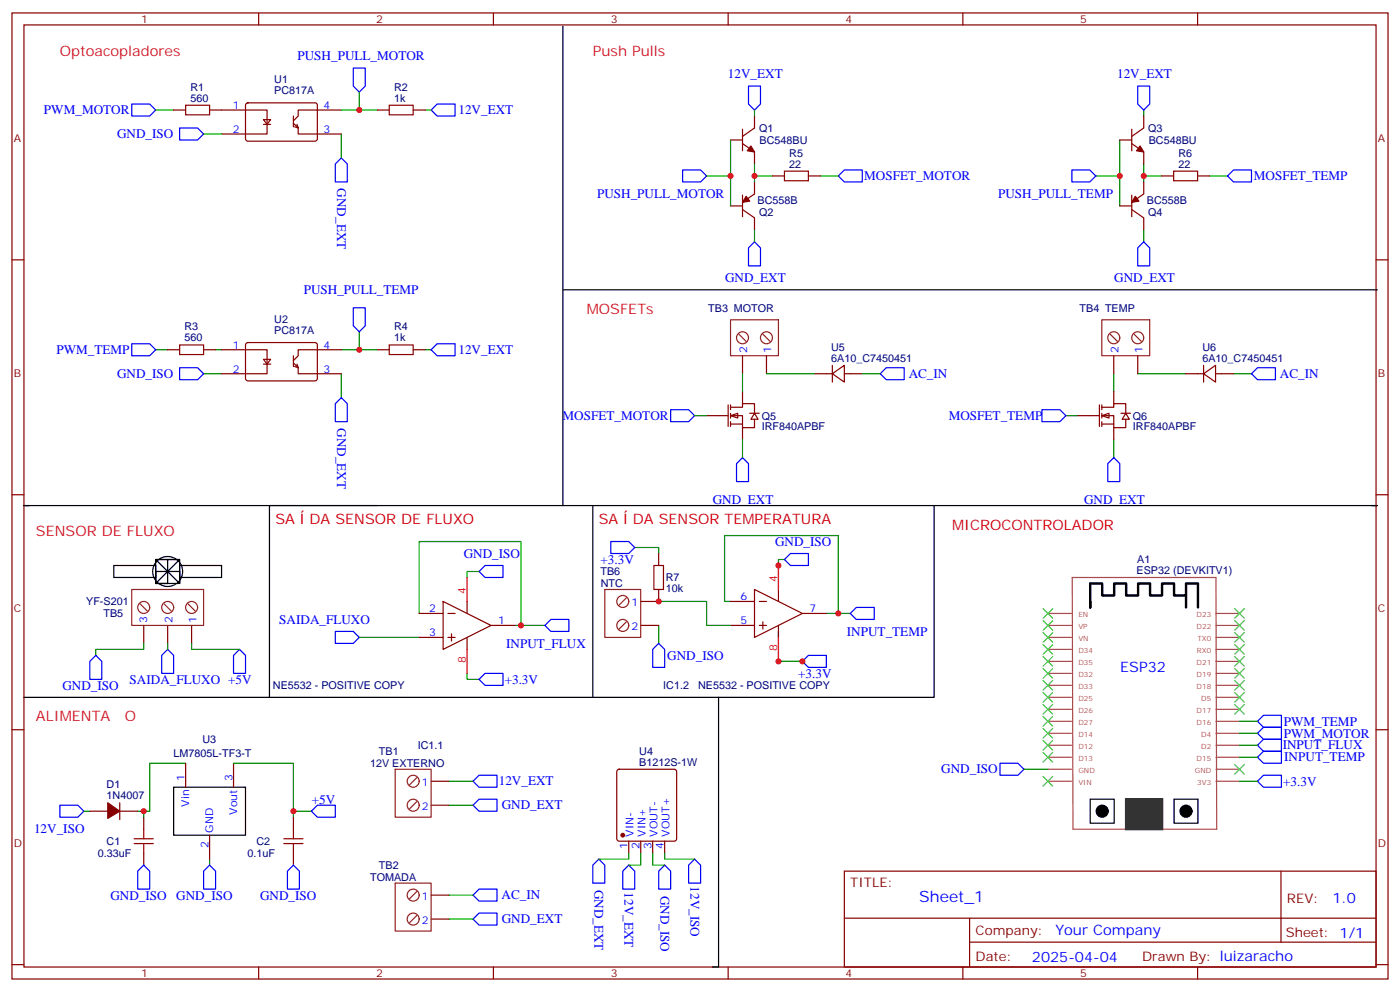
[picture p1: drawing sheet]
<svg xmlns="http://www.w3.org/2000/svg" width="412mm" height="292mm" viewBox="0 0 412 292" stroke-linecap="round" stroke-linejoin="round" font-family="sans-serif">
<g fill="none" stroke="#870000" stroke-width=".35">
<path d="M3.5 3.8h405.4v284.3h-405.4zM7.1 7.3h398.2v277.3h-398.2zM76.2 3.8v3.5M145.3 3.8v3.5M214.5 3.8v3.5M283.6 3.8v3.5M352.8 3.8v3.5M3.5 76.5h3.6M405.3 76.5h3.6M3.5 145.6h3.6M405.3 145.6h3.6M3.5 214.8h3.6"/>
<path d="M405.3 214.8h3.6M248.7 256.4h156.6v28.2h-156.6zM377.3 256.4v20.9M248.7 270.2h156.5M285.6 277.3h119.6M285.6 270.2v14.2M3.5 283.9h3.6M76.2 284.6v3.5M145.3 284.6v3.5M214.5 284.6v3.5M283.6 284.6v3.5M352.8 284.6v3.5"/>
<path d="M405.3 283.9h3.6"/>
</g>
<g fill="#fff" stroke="#870000" stroke-width=".35">
<path d="M215.2 122.3l2.1-.7v1.4z"/>
<path d="M222.2 121.6l1.1 1.8h-2.1z"/>
</g>
<g fill="none" stroke="#870000" stroke-width=".35">
<path d="M65.3 32.4h13.4v7h-13.4M72.6 30.5l.4-.2h20.1l.4 .7-.1 10.1-.6 .5-20-.1-.5-.6v-9.9zM77.6 35.2h2.1l-1 1.4zM77.6 36.6h2.1M86.4 36.3l1.4 1.4-.3-1.1M86.4 34.1v3.2M86.8 37.3l1 .4v1.7h12.7M100.5 32.4h-12.7v1.7l-1.4 1.5M218.7 38v6.4M222.2 34.1v3.6l-3.5 2.4M333.4 38v6.4M336.9 34.1v3.6l-3.5 2.4"/>
<path d="M215.2 41.2h3.5M218.7 57.4v6.4M218.7 42.3l3.5 2.4v3.6M222.2 53.6v3.5l-3.5 2.4M329.8 41.2h3.6M333.4 57.4v6.4M333.4 42.3l3.5 2.4v3.6M336.9 53.6v3.5l-3.5 2.4M215.2 60.6h3.5M218.7 61.7l3.5 2.4v3.6M329.8 60.6h3.6M333.4 61.7l3.5 2.4v3.6"/>
<path d="M65.3 102.9h13.4v7.1h-13.4M72.6 101l.4-.2 20.1 .1 .4 .6-.1 10.2-.6 .4-20-.1-.5-.6v-9.9zM77.6 105.8h2.1l-1 1.4zM77.6 107.2h2.1M86.4 106.8l1.4 1.4-.3-1M86.4 104.7v3.2M86.8 107.9l1 .3v1.8h12.7M100.5 102.9h-12.7v1.8l-1.4 1.4M214.5 119.2v6.3M215.2 119.9h3.5v-1.1h3.5v2.8M215.2 119.2v1.4M218.7 104.7v5.3"/>
<path d="M218.7 115.3v3.5M225.8 104.7v5.3M239.9 110h5.3M245.2 110l3.5-2.5v5zM245.2 107.5v5M248.7 110h5.3M328.1 104.7v5.3M335.1 104.7v5.3M349.2 110h5.3M354.5 110l3.6-2.5v5zM354.5 107.5v5M358.1 110h5.3"/>
<path d="M208.1 122.3h6.4M215.2 122.3h3.5v3.6h3.5v-2.5M215.2 124.8h3.5M215.2 121.6v1.4M215.2 124.1v1.4M218.7 125.9v3.5M220.8 121.6h2.9M127 229.9h5.3M127 237h5.3M181.9 226.6l.5-.2h16.2l.5 .2 .2 .5v19.8l-.2 .5-.5 .2h-16.2l-.5-.3-.2-.4v-19.8zM185.2 247.6v3.5M188.7 247.6v3.5"/>
<path d="M192.3 247.6v3.5M195.8 247.6v3.5M127 263.5h5.3M127 270.5h5.3"/>
</g>
<g fill="#870000" stroke="#870000" stroke-width=".35">
<path d="M221.2 43l1 1.7-2.1-.3z"/>
<path d="M219.8 57.8l1 1.4-2.1 .3z"/>
<path d="M334.4 57.8l1.1 1.4-2.1 .3z"/>
<path d="M335.8 43l1.1 1.7-2.1-.3z"/>
<circle cx="183.4" cy="245.8" r=".53"/>
</g>
<g fill="none" stroke="#8c2424" stroke-width=".35">
<path d="M215.2 94.1h14.1v10.6h-14.1zM217.7 98.4l2.1 2.1M224.7 98.4l2.1 2.1M324.6 94.1h14.1v10.6h-14.1zM327 98.4l2.1 2.1M334.1 98.4l2.1 2.1M116.4 226.4h10.6v14.1h-10.6zM122.8 228.9l-2.2 2.1M122.8 235.9l-2.2 2.2M116.4 259.9h10.6v14.1h-10.6zM122.8 262.4l-2.2 2.1M122.8 269.5l-2.2 2.1"/>
<circle cx="218.7" cy="99.4" r="1.76"/>
<circle cx="225.8" cy="99.4" r="1.76"/>
<circle cx="328.1" cy="99.4" r="1.76"/>
<circle cx="335.1" cy="99.4" r="1.76"/>
<circle cx="121.7" cy="237" r="1.76"/>
<circle cx="121.7" cy="229.9" r="1.76"/>
<circle cx="121.7" cy="263.5" r="1.76"/>
<circle cx="121.7" cy="270.5" r="1.76"/>
</g>
<g fill="none" stroke="#00f" stroke-width=".35">
<path d="M38.8 30.6h5.3l1.8 1.8-1.8 1.7h-5.3zM52.9 37.7h5.3l1.8 1.7-1.8 1.8h-5.3zM104.1 20h3.5v5.3l-1.8 1.8-1.7-1.8zM128.8 30.6h5.3v3.5h-5.3l-1.8-1.7zM220.5 25.3h3.5v5.3l-1.8 1.8-1.7-1.8zM335.1 25.3h3.6v5.3l-1.8 1.8-1.8-1.8zM98.8 48.3l1.7-1.8 1.8 1.8v5.3h-3.5zM201.1 50h5.3l1.7 1.8-1.7 1.8h-5.3zM246.9 51.8l1.8-1.8h5.3v3.6h-5.3zM315.7 50h5.3l1.8 1.8-1.8 1.8h-5.3zM361.6 51.8l1.8-1.8h5.3v3.6h-5.3zM220.5 73l1.7-1.8 1.8 1.8v5.2h-3.5z"/>
<path d="M335.1 73l1.8-1.8 1.8 1.8v5.2h-3.6zM104.1 90.6h3.5v5.3l-1.8 1.7-1.7-1.7zM38.8 101.2h5.3l1.8 1.7-1.8 1.8h-5.3zM52.9 108.2h5.3l1.8 1.8-1.8 1.8h-5.3zM98.8 118.8l1.7-1.7 1.8 1.7v5.3h-3.5zM128.8 101.2h5.3v3.5h-5.3l-1.8-1.8zM259.3 110l1.8-1.8h5.2v3.6h-5.2zM370.4 108.2h5.3v3.6h-5.3l-1.7-1.8zM197.6 120.6h5.2l1.8 1.7-1.8 1.8h-5.2zM217 136.5l1.7-1.8 1.8 1.8v5.2h-3.5zM306.9 120.6h5.3l1.8 1.7-1.8 1.8h-5.3zM326.3 136.5l1.8-1.8 1.7 1.8v5.2h-3.5z"/>
<path d="M141.1 228.2h5.3v3.5h-5.3l-1.8-1.8zM141.1 235.2h5.3v3.6h-5.3l-1.8-1.8zM174.6 254.6l1.8-1.7 1.8 1.7v5.3h-3.6zM183.4 256.4l1.8-1.8 1.8 1.8v5.3h-3.6zM194 256.4l1.8-1.8 1.8 1.8v5.3h-3.6zM202.8 254.6l1.8-1.7 1.8 1.7v5.3h-3.6zM139.3 270.5l1.8-1.8h5.3v3.6h-5.3zM139.3 263.5l1.8-1.8h5.3v3.5h-5.3z"/>
</g>
<g fill="none" stroke="#008700" stroke-width=".35">
<path d="M45.9 32.4h5.3M60 39.4h5.3M100.5 39.4v7.1M105.8 27.1v5.3h-5.3M105.8 32.4h5.3M125.2 32.4h1.8M222.2 32.4v1.7M336.9 32.4v1.7M208.1 51.8h7.1M215.2 41.2v19.4M222.2 48.3v5.3M222.2 51.8h5.3"/>
<path d="M241.7 51.8h5.2M322.8 51.8h7M329.8 41.2v19.4M336.9 51.8h5.3M336.9 48.3v5.3M356.3 51.8h5.3M222.2 67.7v3.5M336.9 67.7v3.5M105.8 97.6v5.3h-5.3M45.9 102.9h3.5M60 110h5.3M63.5 102.9h1.8"/>
<path d="M100.5 110v7.1M105.8 102.9h5.3M125.2 102.9h1.8M218.7 110v5.3M225.8 110h14.1M254 110h5.3M328.1 110v5.3M335.1 110h14.1M363.4 110h5.3M204.6 122.3h3.5M218.7 129.4v5.3M314 122.3h3.5"/>
<path d="M328.1 129.4v5.3M132.3 229.9h7M132.3 237h7M185.2 251.1v1.8h-8.8M188.7 251.1v3.5h-3.5M192.3 251.1v3.5h3.5M195.8 251.1v1.8h8.8M132.3 270.5h7M132.3 263.5h7"/>
</g>
<path d="M165.8 7.7v141.1h-158.7h1.7M165.8 85.3h239.9" fill="none" stroke="#000" stroke-width=".35"/>
<g fill="#fff" stroke="#870000" stroke-width=".35">
<path d="M324.6 122.3l2.1-.7v1.4z"/>
<path d="M331.6 121.6l1.1 1.8h-2.1z"/>
</g>
<g fill="none" stroke="#870000" stroke-width=".35">
<path d="M51.2 32.4h3.5M61.7 32.4h3.6M111.1 32.4h3.6M121.7 32.4h3.5M227.5 51.8h3.6M238.1 51.8h3.6M342.2 51.8h3.5M352.8 51.8h3.5M49.4 102.9h3.5M60 102.9h3.5M111.1 102.9h3.6M121.7 102.9h3.5"/>
<path d="M323.8 119.2v6.3M324.6 119.9h3.5v-1.1h3.5v2.8M324.6 119.2v1.4M328.1 115.3v3.5M317.5 122.3h6.3M324.6 122.3h3.5v3.6h3.5v-2.5M324.6 124.8h3.5M324.6 121.6v1.4M324.6 124.1v1.4M328.1 125.9v3.5M330.2 121.6h2.8M130.5 177l14.1 7.1-14.1 7z"/>
<path d="M137.6 177v3.6M194 173.5v3.5h-5.3M194 162.9v3.5M215.2 177h7M222.2 173.5l14.2 7.1-14.2 7zM223.7 177h2.1M229.3 173.5v3.5M42.3 184.1v5.3M49.4 184.1v5.3M56.4 184.1v5.3M123.5 187.6h7M123.5 180.6h7"/>
<path d="M131.9 187.6h2.2M131.9 180.6h2.2M133 186.5v2.2M137.6 187.6v3.5M144.6 184.1h7.1M188.7 184.1h5.3M215.2 184.1h7M223.7 184.1h2.1M224.7 183v2.1M229.3 184.1v3.5M236.4 180.6h7M26.5 238.8h5.2"/>
<path d="M35.3 238.8h5.3M35.3 236.3v4.9M54.7 224.6v7.1M68.8 224.6v7.1M42.3 240.5v3.6M42.3 251.1v3.5M61.7 245.8v7.1M86.4 240.5v3.6M86.4 251.1v3.5"/>
</g>
<g fill="none" stroke="#000" stroke-width=".35">
<path d="M111.1 148.8h-31.7v56.4h-72.3M165.8 148.8h239.9h-1.8M174.6 148.8v56.4M275.2 148.8v56.4h-63.5M33.5 166.4h12.4v3.6h-12.4zM49.4 164.7v7h-3.5v-7h7v7h-7v-3.5h7v3.5l-7-7h7l-7 7M52.9 166.4h12.4v3.6h-12.4zM79.4 205.2h132.3v79.4h-1.8M51.2 231.7h21.1v14.1h-21.1zM321.1 235.2h7.1v7.1h-7.1zM345.8 235.2h7.1v7.1h-7.1z"/>
<circle cx="49.4" cy="168.2" r="4.4"/>
</g>
<g fill="none" stroke="#a64a4a" stroke-width=".35">
<path d="M315.8 170h42.4l.2 74.1h-42.3zM308.7 198.2h6.9M308.7 194.7h6.9M308.7 191.1h6.9M308.7 187.6h6.9M308.7 184.1h6.9M308.7 180.6h6.9M358.2 198.2h6.9M358.2 194.7h6.9M358.2 191.1h6.9M358.2 187.6h6.9M358.2 184.1h6.9"/>
<path d="M358.2 180.6h6.9M308.7 219.4h6.9M308.7 215.8h6.9M308.7 212.3h6.9M308.7 208.8h6.9M308.7 205.2h6.9M308.7 201.7h6.9M358.2 219.4h6.9M358.2 215.8h6.9M358.2 212.3h6.9M358.2 208.8h6.9M358.2 205.2h6.9"/>
<path d="M358.2 201.7h6.9M308.7 229.9h6.9M308.7 226.4h6.9M308.7 222.9h6.9M358.2 229.9h6.9M358.2 226.4h6.9M358.2 222.9h6.9"/>
</g>
<path d="M331.7 235.2h10.6v8.9h-10.6z" fill="#333" stroke="#333" stroke-width=".71"/>
<g fill="#000" stroke="#000" stroke-width=".35">
<circle cx="324.7" cy="238.8" r="1.76"/>
<circle cx="349.4" cy="238.8" r="1.76"/>
</g>
<path d="M321.1 177v1.8v-7.1h3.6v3.6h3.5v-3.6h3.5v3.6h3.6v-3.6h3.5v3.6h3.5v-3.6h3.5v3.6h3.6v-3.6h3.5v7.1M349.4 175.3v3.5" fill="none" stroke="#000" stroke-width=".71"/>
<g fill="none" stroke="#8c2424" stroke-width=".35">
<path d="M38.8 173.5h21.2v10.6h-21.2zM41.3 177.7l2.1 2.1M48.3 177.7l2.1 2.1M55.4 177.7l2.1 2.1M178.2 173.5h10.5v14.1h-10.5zM184.5 176l-2.1 2.1M184.5 183l-2.1 2.1"/>
<circle cx="42.3" cy="178.8" r="1.76"/>
<circle cx="49.4" cy="178.8" r="1.76"/>
<circle cx="56.4" cy="178.8" r="1.76"/>
<circle cx="183.4" cy="177" r="1.76"/>
<circle cx="183.4" cy="184.1" r="1.76"/>
</g>
<g fill="none" stroke="#00f" stroke-width=".35">
<path d="M179.9 159.4h5.3l1.8 1.7-1.8 1.8h-5.3zM141.1 168.2l1.8-1.8h5.3v3.6h-5.3zM231.1 164.7l1.7-1.8h5.3v3.5h-5.3zM28.2 192.9l1.8 1.8v5.3h-3.5v-5.3zM49.4 191.1l1.8 1.8v5.3h-3.6v-5.3zM70.6 191.1l1.7 1.8v5.3h-3.5v-5.3zM98.8 185.8h5.3l1.7 1.8-1.7 1.8h-5.3zM141.1 200l1.8-1.8h5.3v3.5h-5.3zM160.5 184.1l1.8-1.8h5.3v3.5h-5.3zM194 189.4l1.8 1.7v5.3h-3.5v-5.3zM236.4 194.7l1.7-1.8h5.3v3.5h-5.3zM250.5 180.6l1.7-1.8h5.3v3.5h-5.3z"/>
<path d="M370.4 219.4l1.8-1.8h5.3v3.5h-5.3zM370.4 212.3l1.8-1.8h5.3v3.6h-5.3zM372.2 214.1h5.3v3.5h-5.3l-1.8-1.8zM17.6 237h5.3l1.8 1.8-1.8 1.7h-5.3zM91.7 238.8l1.8-1.8h5.3v3.5h-5.3zM294.6 224.6h5.3l1.7 1.8-1.7 1.8h-5.3zM370.4 229.9l1.8-1.7h5.3v3.5h-5.3zM370.4 222.9l1.8-1.8h5.3v3.5h-5.3zM42.3 254.6l1.8 1.8v5.3h-3.5v-5.3zM61.7 254.6l1.8 1.8v5.3h-3.5v-5.3zM86.4 254.6l1.8 1.8v5.3h-3.5v-5.3z"/>
</g>
<g fill="none" stroke="#008700" stroke-width=".35">
<path d="M141.1 168.2h-3.5v1.8M187 161.1h7v1.8M194 177h14.1v7.1h7.1M215.2 177h-1.8v-19.4h33.5v23M231.1 164.7h-1.8v8.8M42.3 189.4v1.7h-14.1v1.8M49.4 189.4v1.7M56.4 189.4v1.7h14.2M105.8 187.6h17.7M123.5 180.6v-21.2h30v24.7M137.6 198.2v1.8h3.5M151.7 184.1h8.8"/>
<path d="M194 184.1v5.3M229.3 185.8v8.9h7.1h-7.1M243.4 180.6h7.1M365.1 212.3h5.3M365.1 215.8h5.3M365.1 219.4h5.3M24.7 238.8h1.8M42.3 238.8v1.7M54.7 224.6h-10.6v14.2h-3.5M68.8 224.6h17.6v14.2M91.7 238.8h-5.3v1.7M301.6 226.4h7.1"/>
<path d="M365.1 229.9h5.3M365.1 222.9h5.3M61.7 252.9v1.7"/>
</g>
<g fill="none" stroke="#a10000" stroke-width=".35">
<path d="M54.7 31h7v2.8h-7zM114.7 31h7v2.8h-7zM231.1 50.4h7v2.8h-7zM345.7 50.4h7.1v2.8h-7.1zM52.9 101.5h7.1v2.9h-7.1zM114.7 101.5h7v2.9h-7zM192.6 166.4h2.8v7.1h-2.8zM39.5 246.9h5.7M39.5 248.3h5.7M42.3 244.1v2.8M42.3 248.3v2.8M83.6 246.9h5.7"/>
<path d="M83.6 248.3h5.7M86.4 244.1v2.8M86.4 248.3v2.8"/>
</g>
<path d="M31.7 236.3l3.6 2.5-3.6 2.1z" fill="#870000" stroke="#870000" stroke-width=".35"/>
<path d="M137.6 170v7M229.3 166.4v7.1M137.6 191.1v7.1M229.3 187.6v7.1" fill="none" stroke="#f00" stroke-width=".35"/>
<g fill="none" stroke="#3c3" stroke-width=".35">
<path d="M307.3 179.1l2.8 2.9M310.1 179.1l-2.8 2.9M363.7 179.1l2.8 2.9M366.5 179.1l-2.8 2.9M307.3 182.7l2.8 2.8M307.3 186.2l2.8 2.8M307.3 189.7l2.8 2.8M307.3 193.3l2.8 2.8M307.3 196.8l2.8 2.8M310.1 182.7l-2.8 2.8M310.1 186.2l-2.8 2.8M310.1 189.7l-2.8 2.8"/>
<path d="M310.1 193.3l-2.8 2.8M310.1 196.8l-2.8 2.8M363.7 196.8l2.8 2.8M363.7 193.3l2.8 2.8M363.7 189.7l2.8 2.8M363.7 186.2l2.8 2.8M363.7 182.7l2.8 2.8M366.5 196.8l-2.8 2.8M366.5 193.3l-2.8 2.8M366.5 189.7l-2.8 2.8M366.5 186.2l-2.8 2.8M366.5 182.7l-2.8 2.8"/>
<path d="M307.3 200.3l2.8 2.8M307.3 203.8l2.8 2.9M307.3 207.4l2.8 2.8M307.3 210.9l2.8 2.8M307.3 214.4l2.8 2.8M307.3 217.9l2.8 2.9M310.1 200.3l-2.8 2.8M310.1 203.8l-2.8 2.9M310.1 207.4l-2.8 2.8M310.1 210.9l-2.8 2.8M310.1 214.4l-2.8 2.8M310.1 217.9l-2.8 2.9"/>
<path d="M363.7 203.8l2.8 2.9M363.7 200.3l2.8 2.8M363.7 207.4l2.8 2.8M366.5 203.8l-2.8 2.9M366.5 200.3l-2.8 2.8M366.5 207.4l-2.8 2.8M307.3 221.5l2.8 2.8M307.3 228.5l2.8 2.9M310.1 221.5l-2.8 2.8M310.1 228.5l-2.8 2.9M363.7 225l2.8 2.8M366.5 225l-2.8 2.8"/>
</g>
<g fill="#c00">
<circle cx="105.8" cy="32.4" r=".88"/>
<circle cx="105.8" cy="102.9" r=".88"/>
<circle cx="215.2" cy="51.8" r=".88"/>
<circle cx="222.3" cy="51.8" r=".88"/>
<circle cx="336.9" cy="51.8" r=".88"/>
<circle cx="329.8" cy="51.8" r=".88"/>
<circle cx="42.3" cy="238.8" r=".88"/>
<circle cx="86.4" cy="238.8" r=".88"/>
<circle cx="246.9" cy="180.6" r=".88"/>
<circle cx="153.5" cy="184.1" r=".88"/>
<circle cx="229.3" cy="194.7" r=".88"/>
<circle cx="194" cy="177" r=".88"/>
<circle cx="236.4" cy="194.7" r=".88"/>
<circle cx="229.3" cy="166.4" r=".88"/>
</g>
<text font-size="4.6" fill="#00f" x="270.8" y="265.4">Sheet_1</text>
<g font-size="4.2" fill="#f03">
<text x="17.6" y="16.5">Optoacopladores</text>
<text x="174.6" y="16.5">Push Pulls</text>
<text x="172.9" y="92.4">MOSFETs</text>
<text x="10.6" y="212.3">ALIMENTA</text>
<text x="36.7" y="212.3">O</text>
</g>
<g font-size="4.2" fill="#c00">
<text x="81.1" y="154.1">SA</text>
<text x="91.2" y="154.1">DA SENSOR DE FLUXO</text>
<text x="176.4" y="154.1">SA</text>
<text x="186.4" y="154.1">DA SENSOR TEMPERATURA</text>
<text x="280.5" y="155.9">MICROCONTROLADOR</text>
</g>
<text font-size="4.2" fill="#c03" x="10.6" y="157.6">SENSOR DE FLUXO</text>
<g font-size="4.2" fill="#00f">
<text x="330" y="197.7">ESP32</text>
<text x="392.5" y="265.7">1.0</text>
<text x="310.9" y="275.2">Your Company</text>
<text x="304" y="283">2025-04-04</text>
</g>
<g font-size="3.9" fill="#00f">
<text x="87.6" y="17.7">PUSH_PULL_MOTOR</text>
<text x="214.4" y="23.1">12V_EXT</text>
<text x="329.1" y="23.1">12V_EXT</text>
<text x="13" y="33.7">PWM_MOTOR</text>
<text x="135" y="33.6">12V_EXT</text>
<text x="34.5" y="40.7">GND_ISO</text>
<text x="254.6" y="53">MOSFET_MOTOR</text>
<text x="369.3" y="53">MOSFET_TEMP</text>
<text x="99.3" y="55.5" transform="rotate(90 99.3 55.5)">GND_EXT</text>
<text x="175.9" y="58.3">PUSH_PULL_MOTOR</text>
<text x="294" y="58.3">PUSH_PULL_TEMP</text>
<text x="213.6" y="83">GND_EXT</text>
<text x="328.2" y="83">GND_EXT</text>
<text x="89.5" y="86.6">PUSH_PULL_TEMP</text>
<text x="16.6" y="104.2">PWM_TEMP</text>
<text x="135" y="104.2">12V_EXT</text>
<text x="34.5" y="111.2">GND_ISO</text>
<text x="267.7" y="111.3">AC_IN</text>
<text x="377" y="111.3">AC_IN</text>
<text x="165.7" y="123.6">MOSFET_MOTOR</text>
<text x="279.5" y="123.6">MOSFET_TEMP</text>
<text x="99.3" y="126" transform="rotate(90 99.3 126)">GND_EXT</text>
<text x="210" y="148.3">GND_EXT</text>
<text x="319.3" y="148.3">GND_EXT</text>
<text x="228.3" y="160.6">GND_ISO</text>
<text x="136.6" y="164.2">GND_ISO</text>
<text x="176.9" y="166">+3.3V</text>
<text x="82.3" y="183.6">SAIDA_FLUXO</text>
<text x="149.1" y="190.6">INPUT_FLUX</text>
<text x="249.5" y="187.1">INPUT_TEMP</text>
<text x="196.6" y="194.2">GND_ISO</text>
<text x="18.4" y="203">GND_ISO</text>
<text x="38.2" y="201.3">SAIDA_FLUXO +5V</text>
<text x="148.7" y="201.2">+3.3V</text>
<text x="235.1" y="199.5">+3.3V</text>
<text x="378.2" y="213.6">PWM_TEMP</text>
<text x="377.9" y="220.6">INPUT_FLUX</text>
<text x="378.2" y="217.1">PWM_MOTOR</text>
<text x="277.3" y="227.7">GND_ISO</text>
<text x="378.3" y="224.1">INPUT_TEMP</text>
<text x="146.9" y="231.2">12V_EXT</text>
<text x="378" y="231.2">+3.3V</text>
<text x="91.9" y="236.5">+5V</text>
<text x="147.8" y="238.2">GND_EXT</text>
<text x="10" y="245.3">12V_ISO</text>
<text x="175.2" y="261.8" transform="rotate(90 175.2 261.8)">GND_EXT</text>
<text x="184" y="262.7" transform="rotate(90 184 262.7)">12V_EXT</text>
<text x="194.6" y="263.6" transform="rotate(90 194.6 263.6)">GND_ISO</text>
<text x="203.4" y="260.9" transform="rotate(90 203.4 260.9)">12V_ISO</text>
<text x="32.5" y="264.8">GND_ISO</text>
<text x="51.9" y="264.8">GND_ISO</text>
<text x="76.6" y="264.8">GND_ISO</text>
<text x="147.7" y="264.7">AC_IN</text>
<text x="147.8" y="271.7">GND_EXT</text>
</g>
<g font-size="3.9" fill="#800">
<text x="250.5" y="261">TITLE:</text>
<text x="379.1" y="265.7">REV:</text>
<text x="287.4" y="275.2">Company:</text>
<text x="378.7" y="275.8">Sheet: 1/1</text>
<text x="287.4" y="282.9">Date:</text>
<text x="336.4" y="282.9">Drawn By: luizaracho</text>
</g>
<g font-size="3.2" fill="#800">
<text x="41.6" y="6.8">1</text>
<text x="110.8" y="6.8">2</text>
<text x="179.9" y="6.8">3</text>
<text x="249.1" y="6.8">4</text>
<text x="318.2" y="6.8">5</text>
<text x="4.1" y="41.9">A</text>
<text x="405.9" y="41.9">A</text>
<text x="4.1" y="111.1">B</text>
<text x="405.9" y="111.1">B</text>
<text x="4.1" y="180.2">C</text>
<text x="405.9" y="180.2">C</text>
<text x="4.1" y="249.3">D</text>
<text x="405.9" y="249.3">D</text>
<text x="41.6" y="287.6">1</text>
<text x="110.8" y="287.6">2</text>
<text x="179.9" y="287.6">3</text>
<text x="249.1" y="287.6">4</text>
<text x="318.2" y="287.6">5</text>
</g>
<g font-size="3.2" fill="#000080">
<text x="56.1" y="29.9">560</text>
<text x="56.1" y="26.7">R1</text>
<text x="80.8" y="27.6">PC817A</text>
<text x="80.8" y="24.4">U1</text>
<text x="116.1" y="29.9">1k</text>
<text x="116.1" y="26.7">R2</text>
<text x="223.6" y="38.8">Q1</text>
<text x="338.2" y="38.8">Q3</text>
<text x="223.7" y="42.3">BC548BU</text>
<text x="232.5" y="46.1">R5</text>
<text x="338.4" y="42.3">BC548BU</text>
<text x="347.1" y="46.1">R6</text>
<text x="232.5" y="49.3">22</text>
<text x="347.1" y="49.3">22</text>
<text x="223.2" y="60">BC558B</text>
<text x="337.8" y="60">BC558B</text>
<text x="223.6" y="63.5">Q2</text>
<text x="338.2" y="63.5">Q4</text>
<text x="80.8" y="95">U2</text>
<text x="208.6" y="91.7">TB3 MOTOR</text>
<text x="318" y="91.7">TB4 TEMP</text>
<text x="54.3" y="100.5">560</text>
<text x="54.3" y="97.3">R3</text>
<text x="80.8" y="98.2">PC817A</text>
<text x="116.1" y="100.5">1k</text>
<text x="116.1" y="97.3">R4</text>
<text x="244.8" y="106.5">6A10_C7450451</text>
<text x="244.8" y="103.3">U5</text>
<text x="354.2" y="106.5">6A10_C7450451</text>
<text x="354.2" y="103.3">U6</text>
<text x="224.4" y="123.5">Q5</text>
<text x="333.7" y="123.5">Q6</text>
<text x="224.4" y="126.7">IRF840APBF</text>
<text x="333.7" y="126.7">IRF840APBF</text>
<text x="335" y="165.7">A1</text>
<text x="176.9" y="169.4">TB6</text>
<text x="177" y="172.9">NTC</text>
<text x="196.1" y="171.1">R7</text>
<text x="334.8" y="168.9">ESP32 (DEVKITV1)</text>
<text x="25.4" y="178.2">YF-S201</text>
<text x="196.1" y="174.3">10k</text>
<text x="30.5" y="181.7">TB5</text>
<text x="80.4" y="202.9">NE5532 - POSITIVE COPY</text>
<text x="195.4" y="202.9">IC1.2</text>
<text x="205.6" y="202.9">NE5532 - POSITIVE COPY</text>
<text x="59.6" y="218.7">U3</text>
<text x="123.1" y="220.5">IC1.1</text>
<text x="51.2" y="222.9">LM7805L-TF3-T</text>
<text x="109" y="225.9">12V EXTERNO</text>
<text x="111.6" y="222.3">TB1</text>
<text x="188.3" y="225.4">B1212S-1W</text>
<text x="188.3" y="222.2">U4</text>
<text x="31.4" y="232.1">D1</text>
<text x="31.4" y="235.2">1N4007</text>
<text x="31.4" y="248.7">C1</text>
<text x="75.5" y="248.7">C2</text>
<text x="28.8" y="252.3">0.33uF</text>
<text x="72.9" y="252.3">0.1uF</text>
<text x="111.6" y="255.8">TB2</text>
<text x="109" y="259.4">TOMADA</text>
</g>
<g font-size="3.2" fill="#00f">
<text x="68.5" y="32">1</text>
<text x="95.2" y="32">4</text>
<text x="68.5" y="39.1">2</text>
<text x="95.2" y="39.1">3</text>
<text x="68.5" y="102.6">1</text>
<text x="95.2" y="102.6">4</text>
<text x="220.1" y="104" transform="rotate(-90 220.1 104)">2</text>
<text x="227.2" y="104" transform="rotate(-90 227.2 104)">1</text>
<text x="329.5" y="104" transform="rotate(-90 329.5 104)">2</text>
<text x="336.5" y="104" transform="rotate(-90 336.5 104)">1</text>
<text x="68.5" y="109.6">2</text>
<text x="95.2" y="109.6">3</text>
<text x="186" y="178.4">1</text>
<text x="218.1" y="176.7">6</text>
<text x="43.4" y="183.4" transform="rotate(-90 43.4 183.4)">3</text>
<text x="50.8" y="183.4" transform="rotate(-90 50.8 183.4)">2</text>
<text x="57.9" y="183.4" transform="rotate(-90 57.9 183.4)">1</text>
<text x="126.4" y="180.2">2</text>
<text x="146.8" y="183.7">1</text>
<text x="186" y="185.5">2</text>
<text x="218.1" y="183.7">5</text>
<text x="238.5" y="180.2">7</text>
<text x="126.4" y="187.3">3</text>
<text x="54.3" y="229.9" transform="rotate(-90 54.3 229.9)">1</text>
<text x="68.4" y="229.9" transform="rotate(-90 68.4 229.9)">3</text>
<text x="124.3" y="231.4">1</text>
<text x="55.7" y="237.5" transform="rotate(-90 55.7 237.5)">Vin</text>
<text x="69.8" y="239.8" transform="rotate(-90 69.8 239.8)">Vout</text>
<text x="124.3" y="238.4">2</text>
<text x="62.8" y="245.1" transform="rotate(-90 62.8 245.1)">GND</text>
<text x="61.4" y="249.6" transform="rotate(-90 61.4 249.6)">2</text>
<text x="184.9" y="249.8" transform="rotate(-90 184.9 249.8)">1</text>
<text x="186.6" y="246.3" transform="rotate(-90 186.6 246.3)">VIN-</text>
<text x="188.4" y="249.8" transform="rotate(-90 188.4 249.8)">2</text>
<text x="190.1" y="246.3" transform="rotate(-90 190.1 246.3)">VIN+</text>
<text x="191.9" y="249.8" transform="rotate(-90 191.9 249.8)">3</text>
<text x="193.7" y="246.3" transform="rotate(-90 193.7 246.3)">VOUT-</text>
<text x="195.4" y="249.8" transform="rotate(-90 195.4 249.8)">4</text>
<text x="197.2" y="246.3" transform="rotate(-90 197.2 246.3)">VOUT+</text>
<text x="124.3" y="264.9">1</text>
<text x="124.3" y="271.9">2</text>
</g>
<g font-size="3.2" fill="#f00">
<text x="229" y="171.4" transform="rotate(-90 229 171.4)">4</text>
<text x="137.2" y="174.9" transform="rotate(-90 137.2 174.9)">4</text>
<text x="229" y="191.7" transform="rotate(-90 229 191.7)">8</text>
<text x="137.2" y="195.3" transform="rotate(-90 137.2 195.3)">8</text>
</g>
<g font-size="2.1" fill="#a54b4b">
<text x="317.7" y="185.1">VP</text>
<text x="317.7" y="181.6">EN</text>
<text x="352.5" y="185.1">D22</text>
<text x="352.5" y="181.6">D23</text>
<text x="317.7" y="188.6">VN</text>
<text x="352.7" y="188.6">TX0</text>
<text x="317.7" y="195.7">D35</text>
<text x="317.7" y="192.2">D34</text>
<text x="352.5" y="195.7">D21</text>
<text x="352.5" y="192.2">RX0</text>
<text x="317.7" y="202.8">D33</text>
<text x="317.7" y="199.2">D32</text>
<text x="352.5" y="202.8">D18</text>
<text x="352.5" y="199.2">D19</text>
<text x="317.7" y="209.8">D26</text>
<text x="317.7" y="206.3">D25</text>
<text x="352.5" y="209.8">D17</text>
<text x="353.8" y="206.3">D5</text>
<text x="317.7" y="213.3">D27</text>
<text x="352.5" y="213.3">D16</text>
<text x="317.7" y="220.4">D12</text>
<text x="317.7" y="216.9">D14</text>
<text x="353.8" y="220.4">D2</text>
<text x="353.8" y="216.9">D4</text>
<text x="317.7" y="227.5">GND</text>
<text x="317.7" y="223.9">D13</text>
<text x="352" y="227.5">GND</text>
<text x="352.5" y="223.9">D15</text>
<text x="317.7" y="231">VIN</text>
<text x="352.7" y="231">3V3</text>
</g>
</svg>
